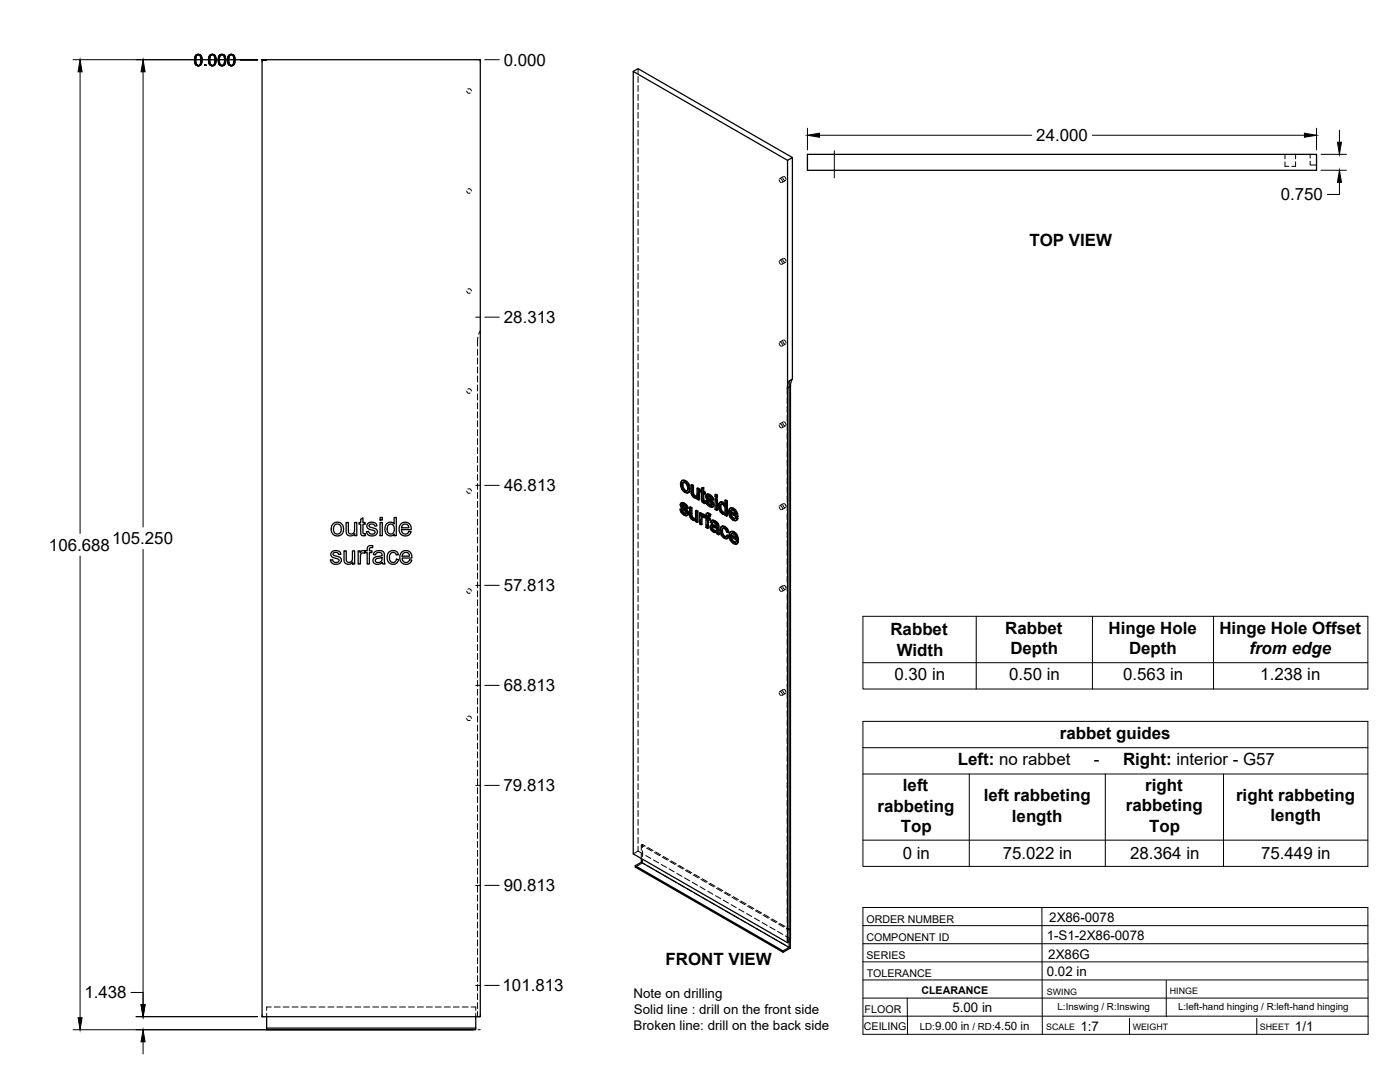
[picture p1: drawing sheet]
<svg xmlns="http://www.w3.org/2000/svg" width="559mm" height="432mm" viewBox="0 0 559 432" stroke-linecap="round" stroke-linejoin="round" font-family="sans-serif">
<!-- layer: Visible -->
<g fill="none" stroke="#000" stroke-width=".51">
<path d="M104.6 23.8h87.1v381.9h-87.1zM252.8 28.5l1.9-1.1 61.6 35.5M314.3 64l2-1.1v88.4M322.3 61.6h203.2v6.4h-203.2zM272.2 191.8l.9-.2 .6 .2zM272.2 191.8l-.6 1.1 .5 2.3 .7 .9 1 .6h.8l.3-.3M272.3 193.6l.3 1.5M272.6 195.1l.3-.2 .8 .8-.3 .2zM272.8 192.5l-.2 .9M272.9 194.9l-.3-1.5-.3 .1 .2-.8 .5-.2 .9 .5 .5 1.4-.2 1.5h-.8M273.4 192l1 1a1.92 1.92 0 0 1 1 2M273.7 195.7l.5 .2"/>
<path d="M273.7 191.8l1.2 1.3M274.6 193.3l.5 1.9 .3-.2-.2 1.2M275.1 195.2l-.2 1.2 .3-.2-.6 .5M275.8 193.5l.7 .4 .3-.2v3.2M276.5 193.9v3.1l.3-.1 .3 .6M276.5 197.1l.3 .6 .3-.2 .5 .4M276.8 197.7l.4 .4h.9l-.3 .1M276.8 193.7l-.6-.3-.4 .1v2.9l.3 1.1 .8 1a.97 .97 0 0 0 1.4 .1v.6l.5 .4M277.2 198.1l.6 .1M278.2 194.9l.6 .4 .4-.2v4.3l-.4 .2v-4.3M278.3 198.6l-.3 .2M279.2 195.1l-.7-.4-.3 .2v2.6l-.4 .7"/>
<path d="M280 195.5l-.5 .1v.6l.5 .3v3.3l.6 .8 .7 .4 .3-.2-.1-.7-.6 .1M280 194.8l.9-.2v1.5M280.6 194.8v1.5l.3-.2 .6 .3M280.6 196.3l.6 .3 .3-.2v.6l-.3 .2v-.6M280.6 199.8l.7 .2M280.7 200l.8 .1M280.9 194.6l-.9 .2v1.1l-.5-.3M280.9 197v2.6M281.2 197.2l-.6-.4v2.9l.4 .1M281.6 199.9l.6 .2M282.1 197.3l1.3 .1M282.3 198.3l.6 .5"/>
<path d="M282.4 198.6l.2 .3a1.49 1.49 0 0 1 1.6 1l.2 .2M282.4 197.2l-.4 .2M282.5 197.4l.5 .2 .4-.2 .7 .6M282.5 199.9l-.6-.2-.3 .2 .4 1.2 .9 .9a1.24 1.24 0 0 0 1.6 .2M282.6 198.9l1.5 1.4 .3-.2 .4 .7M282.6 198v.1M282.7 198.4l-.1-.3-.3 .2 .1-.2 1 .3 .5 1 .6 .2M282.8 197.2l-.9 .3-.2 .9 .5 .9 1.7 1.7-.1 .7M283 197.6l.8 .6 .3-.2 .5 .7M283.8 198.2l.5 .7 .3-.2 .2 .8-.3 .1-.2-.7M285.4 199.1l.3-.2 .7 .3-.4 .2zM285.4 197.4l.3-.2 .7 .4-.4 .2z"/>
<path d="M285.4 199.1v4.2l.6 .4M285.4 197.4v.8l.6 .4M286.4 199.2v4.3l-.4 .2v-4.3M286.4 197.6v.8l-.4 .2v-.8M289.4 199.7l.6 .3 .3-.1v5.9l-.3 .2v-6M290.3 199.9l-.6-.4-.3 .2v2.1l-.5-.7M133 209l1.7-.6 1.4 .5 .9 1.2 .1 1.9-.9 1.4-1.8 .5-1.5-.7-.7-1.6a2.82 2.82 0 0 1 .8-2.6zM133.7 209.5l.6-.3h.8l1 .9v1.9l-.8 1h-1.3l-.7-.9-.2-1.5zM137.3 219.8h.9v3a1.32 1.32 0 0 0 1.3 1.7 1.32 1.32 0 0 0 1.2-1.8v-2.9h.9v5.3h-.8v-.8a1.87 1.87 0 0 1-2.3 .9 1.87 1.87 0 0 1-1.2-2.1zM138.2 208.5h.8l.1 3.8a1.31 1.31 0 0 0 1.7 .7 1.31 1.31 0 0 0 .7-1.7v-2.8h.9v5.3h-.8v-.8a1.87 1.87 0 0 1-2.2 .8 1.87 1.87 0 0 1-1.2-2zM143 219.8h.8v.8a1.27 1.27 0 0 1 2-.6l.8-.2v-1.1a1.56 1.56 0 0 1 2.2-.9l-.1 .8a.81 .81 0 0 0-.9 0 .81 .81 0 0 0-.4 .8v.4h1.1v.7h-1.1v4.6h-.8v-4.6h-.8v-.4l-.3 .7-.8-.2-.7 .5-.2 4h-.8zM144 207.2l.9-.5v1.8h.9v.7h-.9v3.4l.2 .4h.7l.1 .8h-1.3l-.5-.6-.1-4h-.7v-.7h.7z"/>
<path d="M146.8 209l.8-.5 1.4-.1a1.53 1.53 0 0 1 1.4 1.5l-.8 .1a1.17 1.17 0 0 0-1.2-.9 1.17 1.17 0 0 0-1.1 .8l.4 .5 2.1 .5a1.6 1.6 0 0 1 .7 2.1 1.6 1.6 0 0 1-2 .9l-1.5-.4-.7-1.3 .9-.2 .4 .9 .5 .2 1.3-.2a.81 .81 0 0 0 .2-1.1 .81 .81 0 0 0-1.1-.3l-.8-.2a1.39 1.39 0 0 1-1.2-.9 1.39 1.39 0 0 1 .3-1.4zM151.7 208.5h.9v5.3h-.9zM151.7 206.5h.9v1h-.9zM154.3 209l1.1-.6a1.86 1.86 0 0 1 1.9 .7v-2.6h.9v7.3h-.8v-.7a2.17 2.17 0 0 1-2.7 .5 2.17 2.17 0 0 1-1.1-2.5zM155 209.5l.5-.3h.9l.8 1v2l-.7 .9-1.1-.1-.8-1v-1.4zM160 209.1a2.45 2.45 0 0 1 2.9-.4 2.45 2.45 0 0 1 1.2 2.7h-3.9l.3 1 .8 .7a1.46 1.46 0 0 0 1.9-1l.9 .1-.5 .9-.9 .7h-1.5l-1.2-.6-.6-.9-.1-1.4zM160.7 209.5l.6-.3h1l.6 .6 .3 .8h-2.9zM271.4 203.3l.6 .2M271.9 200.7l1.3 .1M272 203.5l.4-.2 .2 .9-.3 .1zM272.1 201.7l.7 .5M272.2 202l.2 .4a1.49 1.49 0 0 1 1.6 .9l.3 .2"/>
<path d="M272.3 200.6l-.5 .2M272.3 204.3l.7 .7h.8M272.3 200.8l.6 .2 .3-.2 .8 .6M272.4 203.3l-.7-.2-.3 .2 .5 1.3 .8 .8a1.24 1.24 0 0 0 1.6 .2M272.4 202.4l1.5 1.3 .4-.2 .4 .7M272.5 201.4l-.1 .1M272.5 201.8l-.1-.3-.3 .2 .1-.2 1 .3 .5 1 .7 .3M272.6 204.2l.7 .6M272.7 200.6l-.9 .2-.3 .9 .6 1.1 1.6 1.6-.1 .7M272.9 201l.7 .6 .4-.2 .5 .7M273 205l.6 .1M273.6 201.6l.6 .7 .3-.2 .2 .8-.3 .2-.2-.8"/>
<path d="M273.7 205.1h-.1M273.9 203.7l.4 .6 .4-.1 .1 .7M274.3 204.3l.2 .8 .3-.2-.2 .6M274.5 205.1l-.2 .5 .3-.1-.4 .3M275.2 202.4l.7 .4 .3-.2v3.2M275.9 202.8v3.1l.3-.1 .3 .6M275.9 206l.3 .6 .3-.2 .4 .4M276.2 206.6l.4 .4h.9M276.2 202.6l-.7-.3-.3 .1v3.1l.3 1 .8 .9a.97 .97 0 0 0 1.4 .1M276.6 207l.6 .2M277.5 207l-.3 .2M277.6 203.8l.7 .4 .3-.2v4.3l-.3 .2v-4.3"/>
<path d="M277.7 207.5v.7l.6 .3M277.7 207.6l-.2 .1M278.6 204l-.7-.4-.3 .2v2.7l-.4 .7M279.2 204.7l.6 .4 .3-.2v.5l.4-.2M279.8 205.1v.6l.7-.5 .4 .1M280 206.4l.2 2.8-.3 .2v-2.2M280.1 204.9l-.6-.3-.3 .1v4.3l.7 .4M280.2 205.4l.7-.1 .6 .4M280.3 206.1v.1M280.6 205.4l.6 .5M281 206.6l-.8-.5-.2 .3 .3-.2-.1 .8M281.2 200.3l.1 .7"/>
<path d="M281.2 206.5l.6 .3v3.7l.6 .4M281.2 206.5v-.4l-.2 .5M281.2 206.5l-.2 .1M282.2 204.9h.9l.6 .4M282.2 200.1l.3-.2 .3 .8-.3 .2zM282.4 206.6l.7 .4 .3-.2v.6l-.3 .2v-.6M282.5 204.7l-.5 .2M282.5 200.9l.7 .6h.8M282.7 207.3v3.4l-.3 .2v-3.8l.7 .5M282.7 205.7v.7M282.8 205.1l.6 .4 .3-.2-.4 .8 .1-.6M282.8 200.7l.7 .7"/>
<path d="M283.1 204.9l-.6-.2-.5 .3-.2 1.2-.6-.3 .6-.1M283.2 201.5l.6 .2M283.3 206.1a.45 .45 0 0 0-.5-.5 .45 .45 0 0 0-.4 .6v.4l.3-.2 .7 .4M283.8 209.6l.8-.2 1.4 .5M283.9 201.7h-.1M284.1 210.7l.2 .6 .3-.2 .5 .5M284.1 200.3l.4 .6 .3-.1 .2 .7M284.2 210.4l-.1 .3 .3-.2 .2 .6M284.2 209.4l-.5 .2M284.3 211.3l.5 .5h1h-1M284.3 210.3l-.1 .1M284.4 207.8l.8 .3 .3-.2 .8 .6"/>
<path d="M284.4 210.3l.8 .3a.73 .73 0 0 1 .8 .6 .73 .73 0 0 1-.5 .8M284.4 210.3l-.2 .1M284.4 210.3v.2M284.5 200.9l.2 .8 .3-.2-.2 .6M284.5 208.4l-.4 .5 .6-.5 1.2 1a.48 .48 0 0 1 0 .8 .48 .48 0 0 1-.7-.3l-.9-.3M284.6 209.4l-1 .3-.2 1 .8 1.2 1 .6a.64 .64 0 0 1 1 .5l.6 .4M284.7 201.7l-.2 .5 .3-.1-.5 .3M284.7 207.6l-.8 .2M285.2 208.1l.8 .6 .3-.2 .4 .5M285.5 207.9l-.8-.3-.9 .3-.3 .5 .6 .5M286 208.7l.4 .5 .3-.2 .2 .7M286.4 209.2l.2 .6 .3-.1 .1 2.9"/>
<path d="M286.6 209.8l.1 3 .3-.2 .1 .6-.3 .2-.1-.6M287.4 202.4l.3 1.4M287.5 200.4h1.2l.6 .6M287.7 201.3h.7l.7 .8 .3 1.3-.3 1.2M287.7 201.3l-.3 1.1 .3-.2 .3 1.4M287.7 203.8l.3-.2 .8 .8-.5 .1zM287.8 201.2l-.1 .1M287.8 200.3l-.5 .2M288 201.2l-.3 1M288.1 212l.3 1.4 .3-.2 .7 .8M288.2 210.1l.9 .2 .3-.2 1 1M288.4 213.4l.7 .8h.8"/>
<path d="M288.4 200.6l.5 .5h.5M288.4 204.6h.7M288.5 209.9l-.6 .3M288.6 210.8l-.2 1M288.7 200.4l-.9-.1-.7 .3-.3 2.1 1 2 1.1 .6 .5-.2v.6l.6 .3M288.8 204.4l.4 .1M289.1 210.3l.8 .7a1.42 1.42 0 0 1 1 1.4l-.3 .2-.5-1.3M289.4 205.1l-.2 .2M289.4 210.1l-.9-.2-.7 .4-.4 1.9 1 2 1 .8h.7M290 213.7l.6 .4M290.6 212.6l-.6-.3-.7-1.2-.8-.3-.4 1.2 .3-.2 .3 1.4M290.6 214.1l.4-.1-.2 .5-.7 .5z"/>
<path d="M291 214l-.7-.5-.5 .8-.7-.1M291.3 202.9h.9a1.88 1.88 0 0 1 1.8 1.3M291.5 204.3l2 1.2-.5-1.5-.8-.5-.5 .2-.2 .6 .3-.2 1.7 1M291.5 212.3h.9a1.93 1.93 0 0 1 1.9 1.2M291.7 213.6l2.1 1.2-.6-1.4-.8-.5-.6 .2-.1 .5 .3-.1 1.7 .9M291.8 206.1l.8 .9 .8-.1M291.8 205.1l.3 .9M292 203.5l-.2 .6M292 215.5l.8 .8h.8M292 214.4l.3 .9M292.2 212.9l-.2 .6M292.5 203.1l1 .9a1.97 1.97 0 0 1 1 2.1"/>
<path d="M292.6 207l.6 .1M292.7 212.4l1 1a1.78 1.78 0 0 1 1 1.8v.2M292.8 216.3l.5 .2M292.8 202.9l-.9-.3-.9 .6-.2 1.4 .3 1.2 .7 1.1 1.2 .9 .8-.1 .7-.8M293 212.2l-.9-.2-1 .7-.1 1.2 .3 1.3 .7 1.2 1.1 .7h.8l.8-.8M293.3 207l-.1 .1M293.5 216.4l-.2 .1M293.5 206.7l.7 .4M293.7 204.3l.5 1.9 .3-.1-.3 .1M293.7 216l.7 .5M293.9 213.7l.5 1.9 .3-.2-.3 .2M294.2 206.4l-2.8-1.5 .4 1.2 .3-.1 .8 .8"/>
<path d="M294.4 215.8l-2.8-1.6 .4 1.3 .3-.2 .8 .9M294.5 206.9l-.7 .8M294.5 206.9l-.6-.4-.7 .6M294.7 216.3l-.7 .8M294.7 216.3l-.7-.5-.7 .7M132.3 220.4l.6-.5 1.1-.2a1.77 1.77 0 0 1 2.1 1.5l-.9 .1a1.17 1.17 0 0 0-1.1-.9 1.17 1.17 0 0 0-1.2 .9l.4 .4 2.1 .6a1.59 1.59 0 0 1 .7 2 1.59 1.59 0 0 1-1.9 .9l-1.6-.4-.7-1.3 .9-.1 .3 .7 .7 .4 1.2-.3a.81 .81 0 0 0 .2-1 .81 .81 0 0 0-1-.3l-1.2-.4a1.36 1.36 0 0 1-.7-2.1zM149.5 220.3l.7-.4 1.2-.2 1.7 .6 .6 4.8h-.9l-.2-.6-1.3 .6-1.2 .1-.8-.4-.4-.7a1.74 1.74 0 0 1 2-2l.6-.1a.77 .77 0 0 0 1-.8 .77 .77 0 0 0-1-.7l-1.2 .2-.4 .7-.9-.1zM150 223.2l2.5-.7a1.62 1.62 0 0 1-.6 1.7 1.62 1.62 0 0 1-1.9 0l-.2-.5zM155.2 220.4l1.2-.6h1.4l.8 .7 .4 .9-.8 .1a1.44 1.44 0 0 0-1.9-.9 1.44 1.44 0 0 0-.9 1.9l.3 1.2 .8 .7 1.1-.1 .6-1.1 .9 .1-.5 1.2a2.49 2.49 0 0 1-3.2 .2 2.49 2.49 0 0 1-.8-3.2zM160.3 220.5a2.45 2.45 0 0 1 2.9-.5 2.45 2.45 0 0 1 1.2 2.7h-3.9l.2 .9 .8 .8a1.43 1.43 0 0 0 2-1l.9 .1-.4 .9-1 .7h-1.6l-1.1-.6-.7-1.7v-1.1zM161 220.9l.5-.4h1.1l.6 .6 .3 .9h-3zM256 342.6v1.5l-2.4 1.4v.5l59 34v-.5l-59-34"/>
<path d="M256 344.1l59 34-2.4 1.4M315 375l.5-.3v-220.5l.2-1.6 .6-1.3-1.3 .7v223.9l-.7 .3-61.5-35.4v-312.3l61.5 35.5v312.2M315 375.9v2.2M315.4 374.7v3.7l-2.8 1.6M106.4 405.7v5.3h83.5v-.7h-83.5M189.9 405.7v4.6"/>
</g>
<!-- layer: Hidden -->
<g fill="none" stroke="#000" stroke-width=".4">
<path d="M186.3 36.3l.5 .8h.9M186.8 35.5l.9 .1 .4 .7M254.7 27.4v1.9M254.7 30.5v2.4M254.7 34.1v2.4M254.7 37.7v2.3M254.7 41.3v2.3M254.7 44.8v2.4M254.7 48.4v2.4M254.7 52v2.3M254.7 55.5v2.4M254.7 59.1v2.4"/>
<path d="M186.3 76.2l.5 .8h.9M186.8 75.4l.9 .1 .4 .7M254.7 62.7v2.4M254.7 66.3v2.3M254.7 69.8v2.4M254.7 73.4v2.4M254.7 77v2.4M311 71.7l.3 .8 .5 .4M311.5 71.3l.6 .5 .2 .7M312.5 70.9l.2 .7 .6 .5M312.6 70.5l-1.4 .8M312.9 70.4l.7 .6 .1 .6"/>
<path d="M313.5 72l-1.4 .9M512.9 64.6v1.8h1.5M512.9 61.6v1.8M517.1 64.6v1.8h-1.5M517.1 61.6v1.8M522.9 64.3v1.5h2.6M522.9 61.6v1.5M254.7 80.5v2.4M254.7 84.1v2.4M254.7 87.7v2.4M254.7 91.2v2.4M254.7 94.8v2.4"/>
<path d="M254.7 98.4v2.4M186.3 116.1l.5 .8h.9M186.8 115.4h.9l.4 .7M254.7 102v2.4M254.7 105.5v2.4M254.7 109.1v2.4M254.7 112.7v2.4M254.7 116.2v2.4M254.7 119.8v2.4M311 104.3l.3 .9 .5 .3M311.5 103.9l.6 .6 .2 .6M312.5 103.5l.2 .7 .6 .5"/>
<path d="M312.6 103.1l-1.4 .8M312.9 103.1l.7 .5 .1 .6M313.5 104.7l-1.4 .8M190.6 139.4v2.3M190.8 134.5l-.2 3.7M191.7 132l-.6 1.4M254.7 123.4v2.4M254.7 127v2.3M254.7 130.6v2.3M254.7 134.1v2.4M254.7 137.7v2.4M311 137l.3 .8 .5 .4"/>
<path d="M311.5 136.5l.6 .6 .2 .6M312.5 136.1l.2 .7 .6 .5M312.6 135.7l-1.4 .8M312.9 135.7l.7 .6 .1 .6M313.5 137.3l-1.4 .8M186.3 156.1l.5 .7h.9M186.8 155.3h.9l.4 .7M190.6 142.9v2.4M190.6 146.5v2.4M190.6 150.1v2.3M190.6 153.6v2.4M190.6 157.2v2.4"/>
<path d="M254.7 141.3v2.3M254.7 144.8v2.4M254.7 148.4v2.4M254.7 152v2.4M254.7 155.6v2.3M254.7 159.1v2.4M314.2 158.6v2.4M315 152l-.7 1.8-.1 3.6M190.6 160.8v2.4M190.6 164.4v2.3M190.6 167.9v2.4M190.6 171.5v2.4"/>
<path d="M190.6 175.1v2.3M190.6 178.6v2.4M254.7 162.7v2.4M254.7 166.3v2.4M254.7 169.8v2.4M254.7 173.4v2.4M254.7 177v2.4M311 169.6l.3 .8 .5 .4M311.5 169.2l.6 .5 .2 .6M312.5 168.8l.2 .7 .6 .4M312.6 168.4l-1.4 .8M312.9 168.3l.7 .6 .1 .6"/>
<path d="M313.5 169.9l-1.4 .9M314.2 162.2v2.4M314.2 165.8v2.3M314.2 169.3v2.4M314.2 172.9v2.4M314.2 176.5v2.4M186.3 196l.5 .7h.9M186.8 195.2h.9l.4 .8M190.6 182.2v2.4M190.6 185.8v2.4M190.6 189.4v2.3M190.6 192.9v2.4"/>
<path d="M190.6 196.5v2.4M254.7 180.6v2.3M254.7 184.1v2.4M254.7 187.7v2.4M254.7 191.3v2.4M254.7 194.8v2.4M254.7 198.4v2.4M271.9 193.1l.5 1.9-.3 .2M272.4 195l1.3 1.3-.3 .2M272.5 191.6l-.9 1.7M272.8 192.5l-.2 .1M272.9 192.4h.8l-.3 .2"/>
<path d="M273.7 192.4l.8 .9-.3 .2M273.7 196.3l.9 .3-.3 .2M274.5 195.8l-.3 .1M274.5 193.3l.3 1.4-.3 .2M274.8 194.7l-.1 .8-.5 .4M274.9 196.5l-.3 .1M276.2 193.4v3.3l-.3 .2M276.2 196.7l.2 .7-.3 .1M276.4 197.4l.4 .6-.3 .2M276.8 198l.6 .5-.3 .1M277.4 198.5l.8 .2 .4-.3-.3 .2M278.1 198.1h.1"/>
<path d="M278.3 198l-.4 .2M278.4 198.6h-.1M278.4 197.8l-.3 .3M278.5 194.7v2.8l-.4 .5M278.6 198.4v.7l-.3 .1M278.6 199.1l.6 .3M279.8 196l.5 .3-.3 .2M279.8 195.5v.5l-.3 .2M280 195.5l.3 .2M280.3 196.3l.1 3.4-.4 .2M280.3 194.6v1.1l-.3 .2M280.4 199.7l.2 .5-.3 .1"/>
<path d="M280.6 196.8l.3-.2v.4M280.9 196.6l.6 .4M281.9 199.7l.5 1.3-.3 .2M282 197.8l.1 .7-.3 .2M282.1 197.4l-.4 .6M282.1 198.5l.5 .7-.4 .1M282.3 197.2l-.5 .4M282.5 198l.3-.2-.2 .2M282.6 199.2l1.5 1.5-.3 .2M282.7 197.9l-.3 .2M282.8 197.8l.6 .2-.3 .2M283.4 198l.6 .5-.3 .2"/>
<path d="M284 198.5l.2 .7-.3 .2M284.2 199.2l.6 .3M285.7 197.2v.9l-.3 .1M285.7 198.9v1.5M285.7 198.1l.7 .3M289.7 199.5v2.1l-.3 .2M314.2 180v2.4M314.2 183.6v2.4M314.2 187.2v2.4M314.2 190.8v2.3M314.2 194.3v2.4M314.2 197.9v2.4"/>
<path d="M190.6 200.1v2.4M190.6 203.6v2.4M190.6 207.2v2.4M190.6 210.8v2.4M190.6 214.4v2.3M190.6 217.9v2.4M254.7 202v2.4M254.7 205.5v2.4M254.7 209.1v2.4M254.7 212.7v2.4M254.7 216.3v2.4M254.7 219.8v2.4"/>
<path d="M271.7 203.1l.5 1.3-.3 .2M271.8 201.3l.2 .6-.3 .2M271.9 200.8l-.4 .6M272 201.9l.4 .7-.3 .2M272.1 200.6l-.5 .4M272.2 204.4l1.1 1-.3 .1M272.3 201.4l.3-.1-.1 .1M272.4 202.6l1.6 1.5-.3 .2M272.6 201.3l-.4 .2M272.6 201.3l.6 .1-.3 .2M273.2 201.4l.6 .6-.3 .1M273.3 205.4l.8 .3-.3 .1"/>
<path d="M273.8 202l.3 .6-.4 .2M274 204.9l-.2 .1M274 204.1l.2 .5-.3 .2M274 204.9l-.3 .2 .3-.2M274.1 202.6l.6 .3M274.2 204.6l-.2 .3M274.5 205.6l-.4 .1M275.5 202.3l.1 3.3-.3 .2M275.6 205.6l.2 .7-.3 .2M275.8 206.3l.4 .6-.3 .2M276.2 206.9l.6 .5-.3 .2M276.8 207.4l.7 .2 .5-.3-.2 .2"/>
<path d="M277.5 207h.1M277.7 206.9l-.4 .2M277.8 206.7l-.3 .3M277.9 203.6v2.7l-.4 .6M278 207.3v.7l-.3 .2M278 208l.6 .3M279.5 207.3v1.6l-.3 .1M279.5 208.9l.7 .3M279.5 204.6v1.5M280.1 206.1l.8-.1-.3 .2M280.1 205.4v.1M280.2 206.1l.3-.2-.2 .2"/>
<path d="M280.4 205.2l-.6 .5M280.6 200.2l.5 .4-.3 .2M280.9 206l.4 .4M281.1 200.6l.5 .2M281.2 206.1l.3-.1-.2 .4M281.5 205.7v.1M281.5 206.3l.6 .3-.3 .2M281.5 206l-.2 .4M281.5 205.7l-.3 .3M281.8 205.8l.3 .2M282.1 209.1v1.2l-.3 .2M282.1 210.3l.6 .4"/>
<path d="M282.1 206.6v1.3M282.2 205l-.1 1-.3 .2M282.3 204.7l-.5 .4M282.4 201l1.1 1-.3 .1M282.4 207.1l.3-.2v.4M282.5 205.7l.4-.2-.2 .2M282.7 206.9l.7 .5M282.9 205.5l.4 .1-.4 .2M283.3 205.6l.3 .3M283.5 202l.8 .2-.3 .2M283.7 210.1l.4 1.1-.4 .2M283.8 208.3l.6 .4"/>
<path d="M283.8 209.6l-.4 .7M284 209.5l-.5 .3M284.1 211.2l.9 .9-.3 .2M284.1 207.7l-.6 .7M284.1 201.5h-.1M284.1 200.7l.2 .5-.3 .2M284.2 201.5l-.3 .2 .2-.2M284.2 207.6l-.4 .3M284.3 201.2l-.2 .3M284.4 208.4l.4-.1-.3 .1M284.5 210.2l.2-.1zM284.5 210.2l-.2 .1"/>
<path d="M284.6 210.1l-.4 .2M284.6 202.2h-.3M284.7 210.1l1.6 .5-.3 .2M284.8 208.3l.6 .1-.3 .2M285 212.1l.7 .2-.3 .2M285.4 208.4l.7 .7-.3 .2M285.7 212.3h.7l-.4 .1M285.7 201.6v1.6l-.3 .1M285.7 203.2l.7 .3M286 209.9l.3 .1M286 211.7l-.3 .2M286.1 209.1l.2 .7-.3 .2"/>
<path d="M286.2 211.5l-.4 .3M286.3 210.6l-.1 .9-.3 .2M286.3 209.8l-.3 .4M286.4 212.3l.1 .6-.3 .1M286.5 212.9l.6 .3M287.1 201.8l.2 1.3-.3 .2M287.3 200.7l-.2 1.1-.3 .2M287.3 203.1l.6 1.1-.4 .2M287.6 200.4l-.6 .5M287.7 211.4l.5 2-.3 .2M287.9 204.2l.8 .8-.3 .1M287.9 210.3l-.2 1.1-.3 .2"/>
<path d="M288 201.1h.7l-.3 .2M288 201.1l-.2 .1M288 201.1v.1M288.1 201.1l-.3 .1M288.2 213.4l1.2 1.3-.3 .1M288.2 210l-.6 .5M288.6 210.8l-.2 .1M288.7 210.7l.8 .1-.4 .1M288.7 205l.6 .1 .4-.2-.3 .2M288.7 201.1l.8 .8-.4 .2M289.4 201.1l.3 .5M289.4 214.7l1 .1"/>
<path d="M289.5 210.8l.5 .5-.3 .2M289.5 201.9l.3 1.5-.4 .2M289.5 205.1h-.1M289.7 204.9v.6l-.3 .2M289.7 205.5l.6 .3M289.8 203.4l-.2 .8-.4 .3 .3-.1M290 211.3l.3 .8-.3 .2M290 214.1l-.1 .1M290.3 212.1l.6 .3M290.3 213.5l-.6 .8M291.1 204.1l.5 1.9-.3 .2M291.3 213.5l.5 1.9-.3 .2"/>
<path d="M291.4 204.9l.4-.2v.4M291.6 206l1.3 1.4-.4 .2M291.6 202.7l-.8 1.6M291.6 214.2l.4-.2v.4M291.8 204.7l2.7 1.6M291.8 215.4l1.3 1.3-.3 .2M291.8 212.1l-.8 1.6M292 214l2.7 1.6M292 203.5l-.2 .1M292.1 203.4l.7 .1-.3 .1M292.2 212.9h-.2M292.3 212.7l.8 .1-.4 .2"/>
<path d="M292.8 203.5l.8 .8-.3 .2M292.9 207.4l1 .2-.3 .2M293.1 212.8l.7 .9-.3 .2M293.1 216.7l1 .3-.3 .2M293.4 206.9h.1M293.5 205.1l.4 .2M293.6 206.9l-.3 .1 .2-.1M293.6 216.3h.1M293.6 204.3l.3 1-.4 .2M293.7 216.3l-.2 .1M293.7 214.4l.4 .3M293.8 216.2l-.4 .2"/>
<path d="M293.8 213.7l.3 1-.3 .1M293.9 206.5l-.4 .4M294 215.8l-.3 .5M294.1 207.5l-.2 .1M294.3 216.9l-.2 .1M311 202.2l.3 .9 .5 .3M311.5 201.8l.6 .6 .2 .6M312.5 201.4l.2 .7 .6 .5M312.6 201l-1.4 .8M312.9 201l.7 .5 .1 .6M313.5 202.6l-1.4 .8M314.2 201.5v2.4"/>
<path d="M314.2 205v2.4M314.2 208.6v2.4M314.2 212.2v2.4M314.2 215.8v2.3M314.2 219.3v2.4M186.3 235.9l.5 .8 .9-.1M186.8 235.1h.9l.4 .8M190.6 221.5v2.4M190.6 225.1v2.4M190.6 228.6v2.4M190.6 232.2v2.4M190.6 235.8v2.4"/>
<path d="M190.6 239.4v2.3M254.7 223.4v2.4M254.7 227v2.4M254.7 230.6v2.3M254.7 234.1v2.4M254.7 237.7v2.4M311 234.9l.3 .8 .5 .4M311.5 234.4l.6 .6 .2 .6M312.5 234l.2 .7 .6 .5M312.6 233.6l-1.4 .8M312.9 233.6l.7 .6 .1 .6M313.5 235.2l-1.4 .8"/>
<path d="M314.2 222.9v2.4M314.2 226.5v2.4M314.2 230.1v2.3M314.2 233.6v2.4M314.2 237.2v2.4M190.6 242.9v2.4M190.6 246.5v2.4M190.6 250.1v2.4M190.6 253.6v2.4M190.6 257.2v2.4M254.7 241.3v2.3M254.7 244.9v2.3"/>
<path d="M254.7 248.4v2.4M254.7 252v2.4M254.7 255.6v2.3M254.7 259.1v2.4M314.2 240.8v2.3M314.2 244.3v2.4M314.2 247.9v2.4M314.2 251.5v2.4M314.2 255.1v2.3M314.2 258.6v2.4M190.6 260.8v2.4M190.6 264.4v2.3"/>
<path d="M190.6 267.9v2.4M190.6 271.5v2.4M190.6 275.1v2.4M190.6 278.7v2.3M254.7 262.7v2.4M254.7 266.3v2.4M254.7 269.9v2.3M254.7 273.4v2.4M254.7 277v2.4M311 276.4l.3 .8 .5 .4M311.5 275.9l.6 .6 .2 .6M312.5 275.6l.2 .7 .6 .5"/>
<path d="M312.6 275.1l-1.4 .9M312.9 275.1l.7 .6 .1 .6M313.5 276.7l-1.4 .9M314.2 262.2v2.4M314.2 265.8v2.4M314.2 269.3v2.4M314.2 272.9v2.4M314.2 276.5v2.4M186.3 286.7l.5 .8 .9-.1M186.8 285.9h.9l.4 .8M190.6 282.2v2.4M190.6 285.8v2.4"/>
<path d="M190.6 289.4v2.3M190.6 292.9v2.4M190.6 296.5v2.4M254.7 280.6v2.4M254.7 284.1v2.4M254.7 287.7v2.4M254.7 291.3v2.4M254.7 294.9v2.3M254.7 298.4v2.4M314.2 280.1v2.3M314.2 283.6v2.4M314.2 287.2v2.4"/>
<path d="M314.2 290.8v2.4M314.2 294.3v2.4M314.2 297.9v2.4M190.6 300.1v2.4M190.6 303.7v2.3M190.6 307.2v2.4M190.6 310.8v2.4M190.6 314.4v2.4M190.6 317.9v2.4M254.7 302v2.4M254.7 305.6v2.4M254.7 309.1v2.4"/>
<path d="M254.7 312.7v2.4M254.7 316.3v2.4M254.7 319.9v2.3M314.2 301.5v2.4M314.2 305.1v2.3M314.2 308.6v2.4M314.2 312.2v2.4M314.2 315.8v2.4M314.2 319.4v2.3M190.6 321.5v2.4M190.6 325.1v2.4M190.6 328.7v2.3"/>
<path d="M190.6 332.2v2.4M190.6 335.8v2.4M190.6 339.4v2.4M254.7 339.6l-1.9 1.2M254.7 339.6l2 1.2M254.7 323.4v2.4M254.7 327v2.4M254.7 330.6v2.4M254.7 334.2v2.3M254.7 337.7v1.9M256 337.2l1.1 .7M256.4 338.3v-1.3l-.4 .2v2.1"/>
<path d="M256.4 339.5v2.4M256.4 337l1.2 .6M258.1 338.5l2.1 1.2M258.6 338.2l2 1.2M314.2 322.9v2.4M314.2 326.5v2.4M314.2 330.1v2.3M314.2 333.7v2.3M314.2 337.2v2.4M190.6 342.9v2.4M190.6 346.5v2.4M190.6 350.1v2.4"/>
<path d="M190.6 353.7v2.3M190.6 357.2v2.4M256 340.5v2.1M256.4 344.4l-2.8 1.6M256.4 343.1v1.3M256.4 344.4l1.2 .6M257.7 341.4l2.1 1.2M258.6 345.6l2 1.2M260.8 343.2l2.1 1.2M261.2 340.3l2.1 1.2M261.7 340l2 1.2M261.7 347.4l2 1.2"/>
<path d="M263.9 345l2.1 1.2M264.3 342.1l2.1 1.1M264.8 341.8l2 1.2M264.8 349.2l2 1.2M267 346.8l2.1 1.1M267.4 343.8l2.1 1.2M267.9 343.6l2 1.2M267.9 351l2 1.2M270.1 348.6l2.1 1.1M270.5 345.6l2.1 1.2M271 345.4l2 1.1M271 352.8l2 1.1"/>
<path d="M273.2 350.3l2.1 1.2M273.6 347.4l2.1 1.2M274.1 347.1l2 1.2M274.1 354.5l2 1.2M276.3 352.1l2.1 1.2M276.7 349.2l2.1 1.2M277.2 348.9l2 1.2M277.2 356.3l2 1.2M279.4 353.9l2.1 1.2M279.8 351l2.1 1.1M280.3 350.7l2 1.2M280.3 358.1l2 1.2"/>
<path d="M282.5 355.7l2.1 1.2M282.9 352.7l2.1 1.2M283.4 352.5l2 1.2M283.4 359.9l2 1.2M285.6 357.5l2.1 1.1M286 354.5l2.1 1.2M286.4 354.3l2.1 1.2M288.7 359.2l2.1 1.2M289.1 356.3l2 1.2M289.5 356l2.1 1.2M292.2 358.1l2 1.2M292.7 357.8l2 1.2"/>
<path d="M295.3 359.9l2 1.2M295.7 359.6l2.1 1.2M314.2 340.8v2.4M314.2 344.4v2.3M314.2 347.9v2.4M314.2 351.5v2.4M314.2 355.1v2.4M314.2 358.6v2.4M190.6 360.8v2.4M190.6 364.4v2.4M190.6 367.9v2.4M190.6 371.5v2.4"/>
<path d="M190.6 375.1v2.4M190.6 378.7v2.3M286.4 361.7l2.1 1.2M289.5 363.5l2.1 1.1M291.8 361l2.1 1.2M292.7 365.3l2 1.1M294.9 362.8l2 1.2M295.7 367l2.1 1.2M298 364.6l2.1 1.2M298.4 361.7l2 1.1M298.8 361.4l2.1 1.2M298.8 368.8l2.1 1.2"/>
<path d="M301.1 366.4l2 1.2M301.5 363.4l2 1.2M301.9 363.2l2.1 1.2M301.9 370.6l2.1 1.2M304.2 368.2l2 1.1M304.6 365.2l2 1.2M305 365l2.1 1.1M305 372.4l2.1 1.2M307.3 369.9l2.1 1.2M307.7 367l2 1.2M308.1 366.7l2.1 1.2M308.1 374.2l2.1 1.1"/>
<path d="M310.4 371.7l2 1.2M310.8 368.8l2 1.2M311.2 368.5l2.1 1.2M311.2 375.9l2.1 1.2M313.5 373.5l2 1.2M313.9 370.6l1.1 .6 .4-.3M314.2 372.9v2.5l.8 .5M314.2 362.2v2.4M314.2 365.8v2.4M314.2 369.4v2.4M314.3 370.3l1.1 .6M314.3 377.7l1.1 .7"/>
<path d="M315 375l-.8 .4M315.4 370.9v1.3M315.4 373.4v1.3M190.6 382.2v2.4M190.6 385.8v2.4M190.6 389.4v2.4M190.6 393v2.3M190.6 396.5v2.4M106.4 404.4v1.3M108.3 401.9h-1.9v1.3M109.5 401.9h2.3M113 401.9h2.4"/>
<path d="M116.6 401.9h2.4M120.2 401.9h2.4M123.7 401.9h2.4M127.3 401.9h2.4M130.9 401.9h2.4M134.5 401.9h2.3M138 401.9h2.4M141.6 401.9h2.4M145.2 401.9h2.4M148.8 401.9h2.3M152.3 401.9h2.4M155.9 401.9h2.4"/>
<path d="M159.5 401.9h2.3M163 401.9h2.4M166.6 401.9h2.4M170.2 401.9h2.4M173.8 401.9h2.3M177.3 401.9h2.4M180.9 401.9h2.4M184.5 401.9h2.4M188 401.9h1.9v1.3M189.9 404.4v1.3M190.6 400.1v2.4M190.6 403.7v2"/>
</g>
<!-- layer: Reference -->
<g fill="none" stroke="#000" stroke-width=".4">
<path d="M104.6 23.8h1.8M105.5 23.8h-.9h1.8h-1.8v.9M190.8 23.8h.9v.9M322.3 61.6v2.1M322.3 65.8v2.2M525.5 61.6v2.1M525.5 65.8v2.2M189.9 126.6h1.8M189.9 193.7h1.8M189.9 233.6h1.8M189.9 273.5h1.8M189.9 313.4h1.8"/>
<path d="M189.9 353.4h1.8M189.9 393.3h1.8M104.6 404.8v.9h.9M190.8 411h.9M191.7 404.8v.9h-.9"/>
</g>
<!-- layer: Visible Narrow -->
<path d="M315.5 154.2l-.5 .3M276.8 196.1l-.3 .2M280.9 199.2l-.3 .1M283.5 199.3l-.3 .2M273.3 202.7l-.3 .2M276.2 205l-.3 .2M282.7 206l-.3 .2M285.2 209.6l-.3 .2M287 210.4l-.4 .1M287 211.3l-.4 .2" fill="none" stroke="#000" stroke-width=".4"/>
<!-- layer: Hidden Narrow -->
<path d="M315 154.5l-.8 .4M276.2 196l-.4 .2M278.5 197l-.3 .2M280.3 198.8l-.3 .1M273.3 203.5l-.3 .1M275.5 204.9l-.3 .2M277.9 205.9l-.3 .2M282.1 205.6l-.3 .2M283.5 200.1l-.3 .1M285.3 210.3l-.3 .2M286.3 210.9l-.3 .2" fill="none" stroke="#000" stroke-width=".4"/>
<!-- layer: Titleblock -->
<path d="M344.4 362.2h201.6l.1 50.6h-201.7zM344.4 376.6h201.6M344.4 369.4h201.6M415.9 362.2l.1 50.6M344.4 383.9h201.6M344.4 398.3h201.6M344.4 391.1h201.6M362.1 398.3l.1 14.4M465.5 391.3v14.4M344.4 405.5h201.7M450.8 406.4v6.4M501.6 406.4v6.4" fill="none" stroke="#000" stroke-width=".4"/>
<!-- layer: Custom Tables -->
<path d="M344.4 246h201.6v29h-201.6zM389.7 246v29M436 246v29M484.4 246v29M344.4 264.5h201.6M344.4 287.9h201.6v57.9h-201.6zM344.4 298.4h201.6M344.4 308.9h201.6M386.9 308.9v36.9M441.2 308.9v36.9M488.4 308.9v36.9M344.4 335.3h201.6" fill="none" stroke="#000" stroke-width=".4"/>
<!-- layer: FD_Dimensions -->
<g fill="none" stroke="#000" stroke-width=".4">
<path d="M29.2 23.8h73.6M32 28.7v184.2M57.1 28.7v181.6M193.5 23.8h5.8M322.3 51.2v8.6M327.1 54h84.7M436 54h84.7M525.5 51.2v8.6M534.6 51.9v4.9M527.3 61.6h10.1M527.3 67.9h10.1M534.6 72.8v4.8h-4.8"/>
<path d="M193.5 126.6h5.8M193.5 193.7h5.8M57.1 219.3v181.6M32 221.9v184.2M193.5 233.6h5.8M193.5 273.5h5.8M193.5 313.4h5.8M193.5 353.3h5.8M52.3 396.1h4.8M193.5 393.3h5.8M29.2 411h159.8M54.3 405.7h48.5"/>
<path d="M57.1 415.8v4.8"/>
</g>
<path d="M32 23.8l.8 4.9h-1.6zM57.1 23.8l.8 4.9h-1.6zM322.3 54l4.8-.8v1.6zM520.7 53.2l4.8 .8-4.8 .8zM533.8 56.8h1.6l-.8 4.8zM534.6 67.9l.8 4.9h-1.6zM31.2 406.1h1.6l-.8 4.9zM56.3 400.9h1.6l-.8 4.8zM57.1 411l.8 4.8h-1.6z" fill="#000" stroke="#000" stroke-width=".4"/>
<!-- layer: Smart Centers -->
<path d="M333 60.1v10.9" fill="none" stroke="#000" stroke-width=".4"/>
<g font-size="6.7">
<text x="77.4" y="26.2">0.000</text>
<text x="201" y="26.2">0.000</text>
<text x="413.6" y="56.3">24.000</text>
<text x="511.2" y="80">0.750</text>
<text x="410.9" y="98.2">TOP VIEW</text>
<text x="201.1" y="128.9">28.313</text>
<text x="201.2" y="196.1">46.813</text>
<text x="19.6" y="219.8">106.688</text>
<text x="44.7" y="217.1">105.250</text>
<text x="201" y="236">57.813</text>
<text x="355.4" y="253.6">Rabbet</text>
<text x="401.2" y="252.9">Rabbet</text>
<text x="442.5" y="252.9">Hinge Hole</text>
<text x="486.7" y="252.9">Hinge Hole Offset</text>
<text x="357.9" y="261.6">Width</text>
<text x="403.3" y="261">Depth</text>
<text x="450.6" y="261">Depth</text>
<text x="498.7" y="261">from edge</text>
<text x="201.1" y="275.9">68.813</text>
<text x="357" y="271.4">0.30 in</text>
<text x="402.8" y="271.4">0.50 in</text>
<text x="448.3" y="271.4">0.563 in</text>
<text x="503" y="271.4">1.238 in</text>
<text x="423" y="294.8">rabbet guides</text>
<text x="382.3" y="305.4">Left: no rabbet</text>
<text x="436.6" y="305.4">-</text>
<text x="448.2" y="305.4">Right: interior - G57</text>
<text x="201" y="315.8">79.813</text>
<text x="360.4" y="315.8">left</text>
<text x="457.1" y="315.8">right</text>
<text x="350.3" y="323.9">rabbeting</text>
<text x="392.7" y="319.8">left rabbeting</text>
<text x="449.4" y="323.8">rabbeting</text>
<text x="493.4" y="319.8">right rabbeting</text>
<text x="403.9" y="327.9">length</text>
<text x="507" y="327.8">length</text>
<text x="359.5" y="331.9">Top</text>
<text x="458.6" y="331.9">Top</text>
<text x="360.3" y="342.9">0 in</text>
<text x="400.2" y="342.9">75.022 in</text>
<text x="451" y="342.9">28.364 in</text>
<text x="503.4" y="342.9">75.449 in</text>
<text x="201" y="355.7">90.813</text>
<text x="265.7" y="385.2">FRONT VIEW</text>
<text x="200.6" y="395.6">101.813</text>
<text x="33.7" y="398.4">1.438</text>
</g>
<g font-size="5.3">
<text x="418.8" y="368">2X86-0078</text>
<text x="417.8" y="375.1">1-S1-2X86-0078</text>
<text x="418.4" y="382.6">2X86G</text>
<text x="417.8" y="389.5">0.02 in</text>
<text x="252.9" y="398.4">Note on drilling</text>
<text x="253" y="404.9">Solid line : drill on the front side</text>
<text x="380.1" y="404">5.00 in</text>
<text x="252.9" y="411.2">Broken line: drill on the back side</text>
<text x="431.3" y="411.5">1:7</text>
<text x="516.9" y="411.5">1/1</text>
</g>
<g font-size="4.6">
<text x="373.2" y="411.2">9.00 in</text>
<text x="397" y="411.2">4.50 in</text>
</g>
<g font-size="4.3">
<text x="345.8" y="368.4">ORDER NUMBER</text>
<text x="345.8" y="375.5">COMPONENT ID</text>
<text x="345.8" y="382.7">SERIES</text>
<text x="345.9" y="389.9">TOLERANCE</text>
<text x="367.7" y="396.7">CLEARANCE</text>
<text x="345.1" y="404.3">FLOOR</text>
<text x="344.8" y="411.1">CEILING</text>
</g>
<g font-size="3.9">
<text x="422.1" y="403.1">L:Inswing / R:Inswing</text>
<text x="470.2" y="403.1">L:left-hand hinging / R:left-hand hinging</text>
<text x="367.1" y="411.2">LD:</text>
<text x="388.2" y="411.2">/ RD:</text>
</g>
<g font-size="3.5">
<text x="417.9" y="397">SWING</text>
<text x="466.9" y="396.9">HINGE</text>
<text x="417.5" y="410.9">SCALE</text>
<text x="452.1" y="410.9">WEIGHT</text>
<text x="502.9" y="410.9">SHEET</text>
</g>
</svg>
